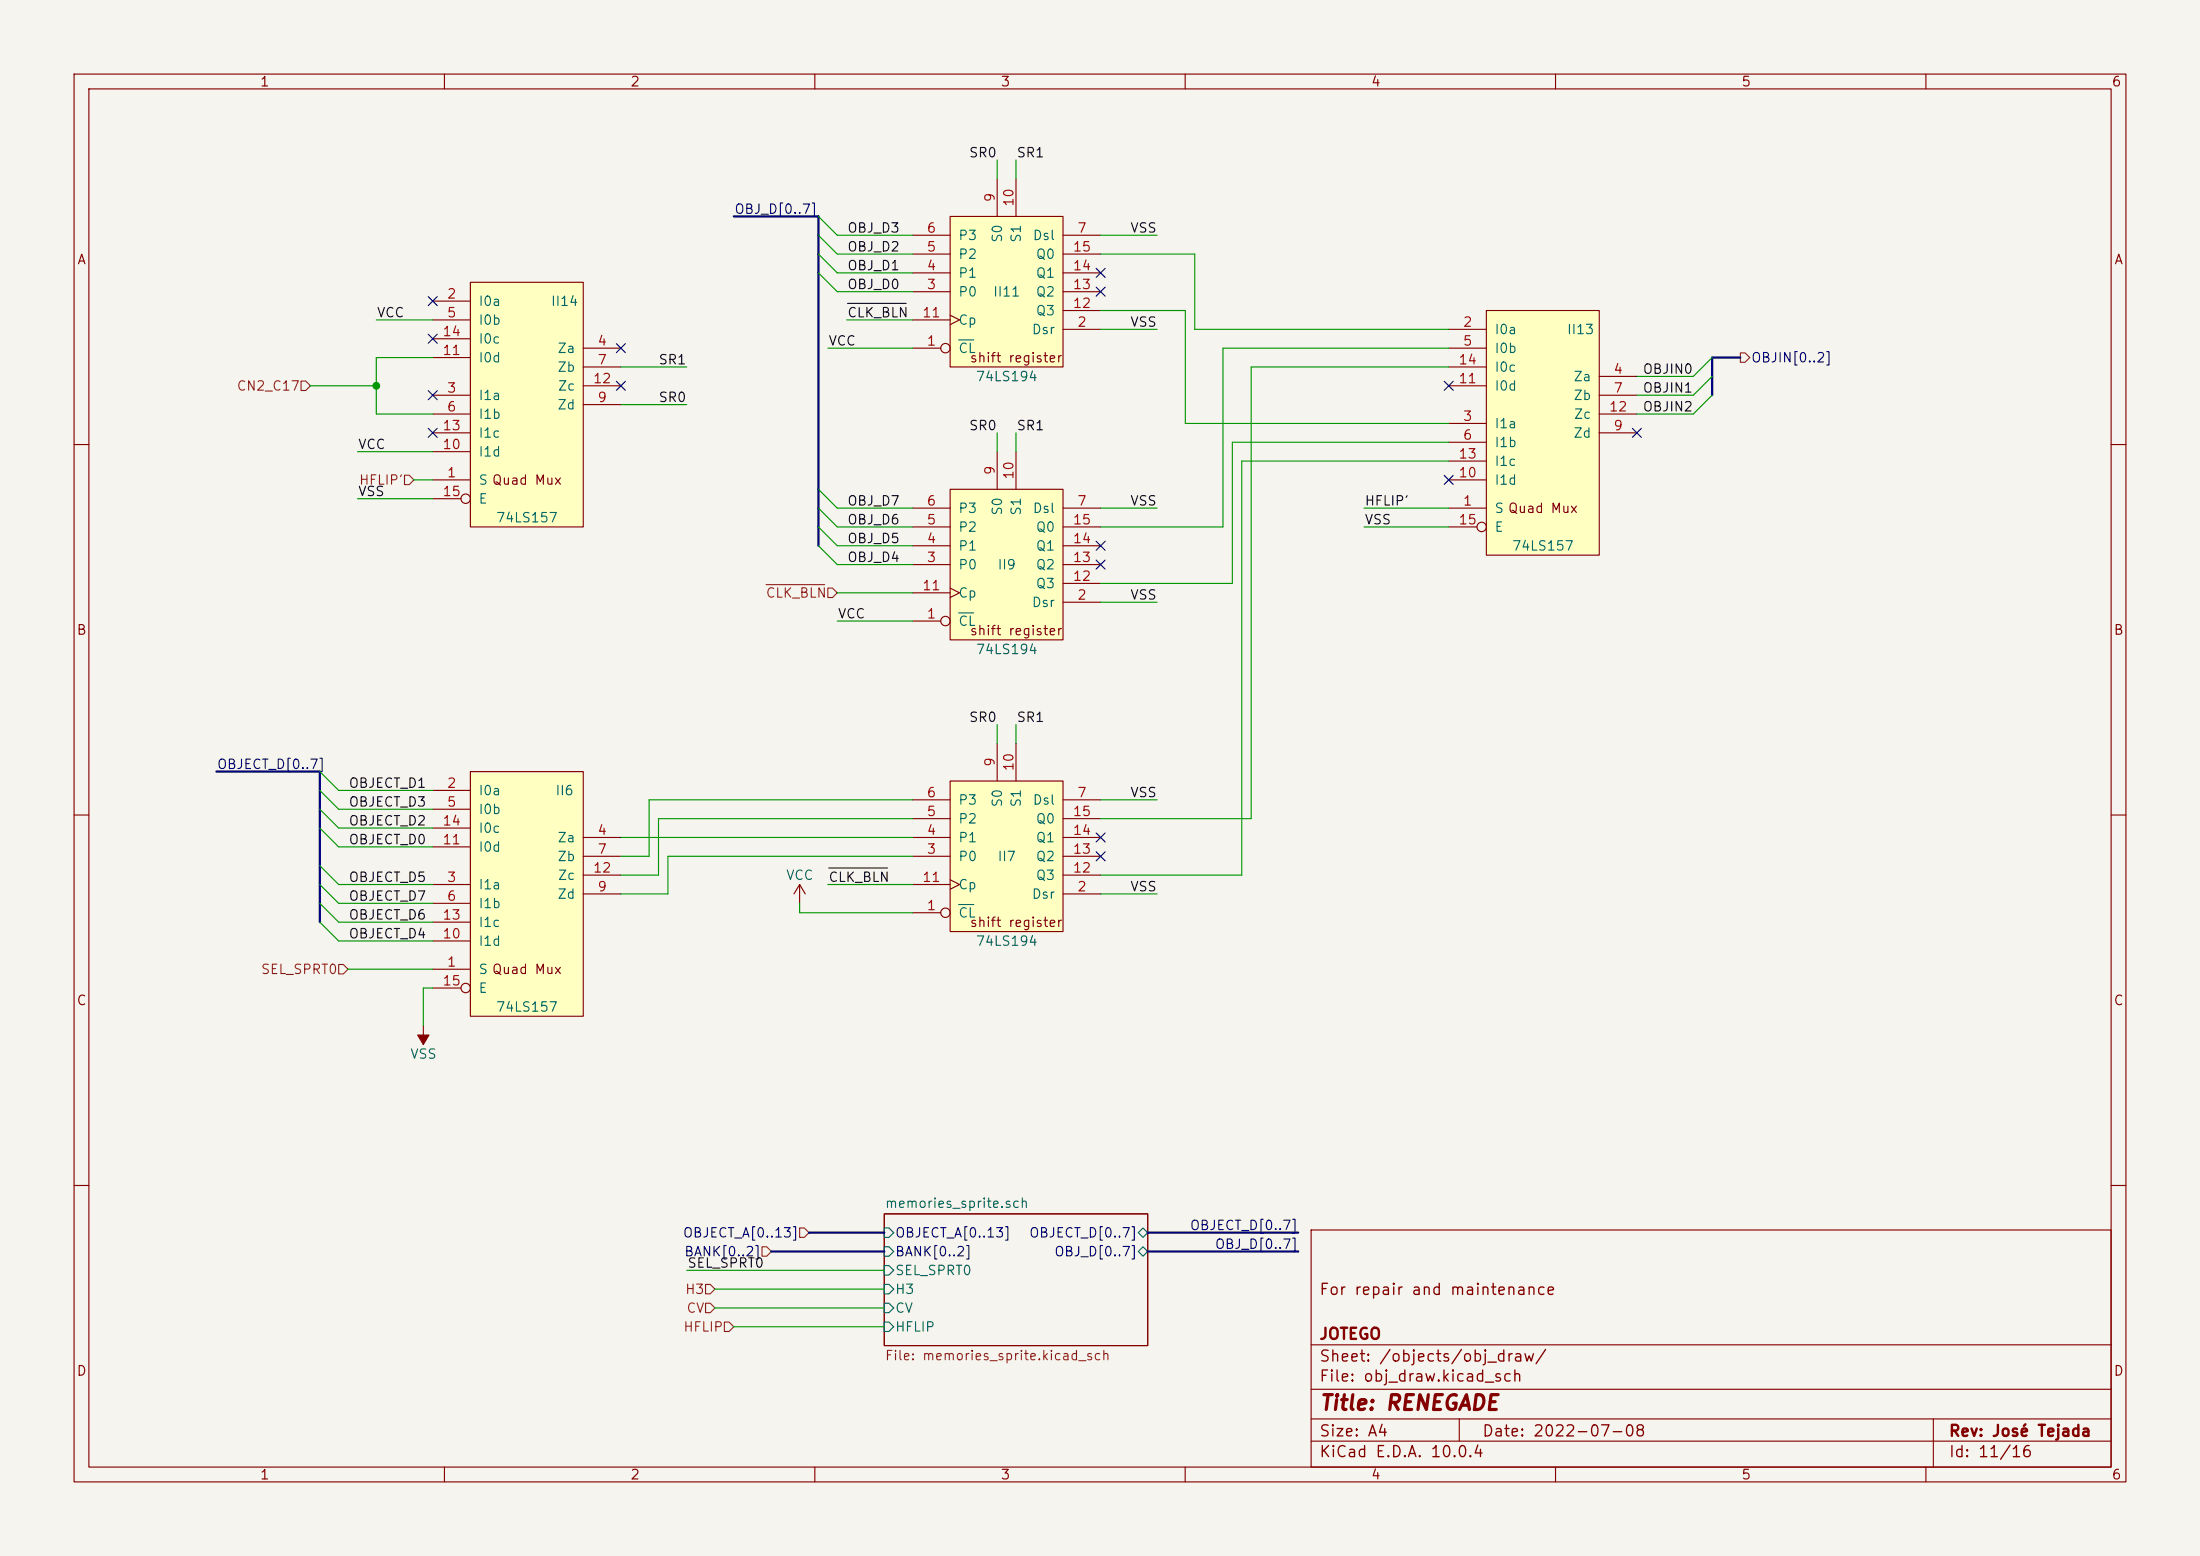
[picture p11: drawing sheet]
<svg xmlns="http://www.w3.org/2000/svg" width="297mm" height="210mm" viewBox="0 0 297 210" stroke-linecap="round" stroke-linejoin="round" font-family="sans-serif">
<path d="M0 0h297v210h-297z" fill="#f5f4ef" stroke="#f5f4ef" stroke-width=".14"/>
<g fill="none" stroke="#840000" stroke-width=".15">
<path d="M10 10h277v190h-277zM12 12h273v186h-273zM60 10v2M110 10v2M160 10v2M210 10v2M260 10v2M10 60h2M285 60h2M10 110h2M285 110h2M10 160h2"/>
<path d="M119.4 163.8h35.5v17.8h-35.5zM177 166h108v32h-108zM285 160h2M60 198v2M110 198v2M160 198v2M177 194.5h108M177 191.5h108M177 187.5h108M177 181.5h108M197 191.5v3M210 198v2"/>
<path d="M260 198v2M261 191.5v6.5"/>
</g>
<path d="M119.4 165.7h.6l.6 .7-.6 .6h-.6zM119.4 170.8h.6l.6 .7-.6 .6h-.6zM119.4 168.3h.6l.6 .6-.6 .6h-.6zM119.4 173.4h.6l.6 .6-.6 .6h-.6zM119.4 175.9h.6l.6 .6-.6 .7h-.6zM119.4 178.4h.6l.6 .7-.6 .6h-.6zM153.7 166.4l.6-.7 .6 .7-.6 .6zM153.7 168.9l.6-.6 .6 .6-.6 .6z" fill="none" stroke="#006464" stroke-width=".15"/>
<path d="M128.3 66h15.2v20.4h-15.2z" fill="#ffffc2"/>
<g fill="none" stroke="#840000" stroke-width=".15">
<path d="M123.2 76.2h5.1M123.2 73.7h5.1M123.2 71.1h5.1M123.2 68.6h5.1M128.3 66h15.2v20.4h-15.2zM128.3 79.4l1.2 .6-1.2 .6M134.6 61v5M137.2 61v5M143.5 76.2h5.1M143.5 73.7h5.1M143.5 71.1h5.1M143.5 68.6h5.1"/>
<path d="M143.5 78.7h5.1M123.2 83.8h3.8M123.2 80h5.1M143.5 81.3h5.1"/>
<circle cx="127.6" cy="83.8" r=".63"/>
</g>
<path d="M129.4 82.7h2.1" fill="none" stroke="#006464" stroke-width=".15"/>
<path d="M63.5 104.1h15.2v33.1h-15.2z" fill="#ffffc2"/>
<g fill="none" stroke="#840000" stroke-width=".15">
<path d="M58.4 106.7h5.1M58.4 119.4h5.1M58.4 109.2h5.1M58.4 114.3h5.1M58.4 111.8h5.1M63.5 104.1h15.2v33.1h-15.2zM78.7 113h5.1M78.7 115.6h5.1M78.7 118.1h5.1M58.4 130.8h5.1M58.4 121.9h5.1M58.4 127h5.1"/>
<path d="M58.4 124.5h5.1M58.4 133.4h3.8M78.7 120.7h5.1"/>
<circle cx="62.9" cy="133.3" r=".63"/>
</g>
<path d="M128.3 105.4h15.2v20.3h-15.2z" fill="#ffffc2"/>
<g fill="none" stroke="#840000" stroke-width=".15">
<path d="M107.9 119.4l-.7 1.3M107.9 119.4l.8 1.3M107.9 119.4v2.5M123.2 115.6h5.1M123.2 113h5.1M123.2 110.5h5.1M123.2 108h5.1M123.2 119.4h5.1M128.3 105.4h15.2v20.3h-15.2zM128.3 118.7l1.2 .7-1.2 .6M134.6 100.3v5.1M137.2 100.3v5.1"/>
<path d="M143.5 115.6h5.1M143.5 113h5.1M143.5 110.5h5.1M143.5 108h5.1M143.5 118.1h5.1M123.2 123.2h3.8M143.5 120.7h5.1"/>
<circle cx="127.6" cy="123.2" r=".63"/>
</g>
<path d="M129.4 122.1h2.1" fill="none" stroke="#006464" stroke-width=".15"/>
<path d="M200.7 41.9h15.2v33h-15.2z" fill="#ffffc2"/>
<g fill="none" stroke="#840000" stroke-width=".15">
<path d="M195.6 44.5h5.1M195.6 57.2h5.1M195.6 47h5.1M195.6 59.7h5.1M195.6 52.1h5.1M195.6 49.5h5.1M200.7 41.9h15.2v33h-15.2zM215.9 50.8h5.1M215.9 53.3h5.1M215.9 58.4h5.1M215.9 55.9h5.1M195.6 68.6h5.1"/>
<path d="M195.6 64.8h5.1M195.6 62.2h5.1M195.6 71.1h3.8"/>
<circle cx="200" cy="71.1" r=".63"/>
</g>
<path d="M63.5 38.1h15.2v33h-15.2z" fill="#ffffc2"/>
<g fill="none" stroke="#840000" stroke-width=".15">
<path d="M63.5 38.1h15.2v33h-15.2zM58.4 40.6h5.1M58.4 53.3h5.1M58.4 43.2h5.1M58.4 55.9h5.1M58.4 48.3h5.1M58.4 58.4h5.1M58.4 45.7h5.1M78.7 47h5.1M78.7 49.5h5.1M78.7 54.6h5.1M78.7 52.1h5.1"/>
<path d="M58.4 64.8h5.1M58.4 61h5.1M58.4 67.3h3.8M57.1 138.4v2.6"/>
<circle cx="62.9" cy="67.3" r=".63"/>
</g>
<path d="M56.4 139.7h1.5l-.8 1.3z" fill="#840000" stroke="#840000" stroke-width=".15"/>
<path d="M128.3 29.2h15.2v20.3h-15.2z" fill="#ffffc2"/>
<g fill="none" stroke="#840000" stroke-width=".15">
<path d="M123.2 39.4h5.1M123.2 36.8h5.1M123.2 34.3h5.1M123.2 31.8h5.1M128.3 29.2h15.2v20.3h-15.2zM134.6 24.1v5.1M137.2 24.1v5.1M143.5 39.4h5.1M143.5 36.8h5.1M143.5 34.3h5.1M143.5 31.8h5.1M123.2 47h3.8"/>
<path d="M123.2 43.2h5.1M128.3 42.5l1.2 .7-1.2 .6M143.5 44.5h5.1M143.5 41.9h5.1"/>
<circle cx="127.6" cy="47" r=".63"/>
</g>
<path d="M129.4 45.9h2.1" fill="none" stroke="#006464" stroke-width=".15"/>
<path d="M40.6 51.4h.7l.6 .7-.6 .6h-.7zM234.9 47.6h.7l.6 .7-.6 .6h-.7zM54.6 64.1h.6l.7 .7-.7 .6h-.6zM103.4 78.9h7.9M111.8 79.4h.6l.6 .6-.6 .6h-.6zM45.7 130.2h.7l.6 .6-.6 .6h-.7zM95.2 175.9h.7l.6 .6-.6 .7h-.7zM95.2 173.4h.7l.6 .6-.6 .6h-.7zM97.8 178.4h.6l.7 .7-.7 .6h-.6zM102.9 168.3h.6l.6 .6-.6 .6h-.6zM107.9 165.7h.7l.6 .7-.6 .6h-.7z" fill="none" stroke="#725600" stroke-width=".15"/>
<path d="M114.4 41h7.9M111.9 117.2h7.9" fill="none" stroke="#0f0f0f" stroke-width=".15"/>
<path d="M99.1 29.2h11.4v44.5M234.9 48.3h-3.8v5M29.2 104.1h14v20.4M104.1 168.9h15.3M109.2 166.4h10.2M154.9 166.4h20.4M154.9 168.9h20.4" fill="none" stroke="#000084" stroke-width=".3"/>
<g fill="none" stroke="#009600" stroke-width=".15">
<path d="M110.5 34.3l2.5 2.5h10.2M110.5 29.2l2.5 2.6h10.2M110.5 36.8l2.5 2.6h10.2M110.5 31.8l2.5 2.5h10.2M134.6 21.6v2.5M137.2 21.6v2.5M148.6 31.8h7.6M148.6 34.3h12.7v10.2h34.3M41.9 52.1h8.9M50.8 43.2h7.6M58.4 48.3h-7.6v7.6h7.6M83.8 54.6h8.9"/>
<path d="M83.8 49.5h8.9M111.8 47h11.4M114.3 43.2h8.9M134.6 58.4v2.6M137.2 58.4v2.6M148.6 41.9h11.4v15.3h35.6M148.6 44.5h7.6M195.6 49.5h-26.7v61h-20.3M195.6 59.7h-29.2v19h-17.8M195.6 47h-30.5v24.1h-16.5M231.1 48.3l-2.5 2.5h-7.6M231.1 53.3l-2.5 2.6h-7.6"/>
<path d="M231.1 50.8l-2.5 2.5h-7.6M48.3 61h10.1M48.3 67.3h10.1M55.9 64.8h2.5M110.5 66l2.5 2.6h10.2M110.5 68.6l2.5 2.5h10.2M110.5 71.1l2.5 2.6h10.2M110.5 73.7l2.5 2.5h10.2M148.6 68.6h7.6M184.1 68.6h11.5M184.1 71.1h11.5M195.6 62.2h-28v55.9h-19"/>
<path d="M113 80h10.2M113 83.8h10.2M134.6 97.8v2.5M137.2 97.8v2.5M148.6 81.3h7.6M43.2 106.7l2.5 2.5h12.7M43.2 116.8l2.5 2.6h12.7M43.2 119.4l2.5 2.5h12.7M43.2 109.2l2.5 2.6h12.7M43.2 111.8l2.5 2.5h12.7M43.2 104.1l2.5 2.6h12.7M83.8 113h39.4"/>
<path d="M111.8 119.4h11.4M123.2 108h-35.6v7.6h-3.8M123.2 115.6h-33v5.1h-6.4M123.2 110.5h-34.3v7.6h-5.1M148.6 108h7.6M43.2 121.9l2.5 2.6h12.7M43.2 124.5l2.5 2.5h12.7M47 130.8h11.4M58.4 133.4h-1.3v5M107.9 121.9v1.3h15.3M148.6 120.7h7.6M92.7 171.5h26.7"/>
<path d="M96.5 176.5h22.9M96.5 174h22.9M99.1 179.1h20.3"/>
</g>
<g fill="none" stroke="#000084" stroke-width=".15">
<path d="M148 36.2l1.2 1.2M148 38.8l1.2 1.2M149.2 36.2l-1.2 1.2M149.2 38.8l-1.2 1.2M57.8 57.8l1.2 1.2M57.8 52.7l1.2 1.2M57.8 45.1l1.2 1.2M57.8 40l1.2 1.2M59 57.8l-1.2 1.2M59 52.7l-1.2 1.2M59 45.1l-1.2 1.2M59 40l-1.2 1.2"/>
<path d="M83.2 51.5l1.2 1.2M83.2 46.4l1.2 1.2M84.4 51.5l-1.2 1.2M84.4 46.4l-1.2 1.2M195 51.5l1.2 1.2M196.2 51.5l-1.2 1.2M220.4 57.8l1.2 1.2M221.6 57.8l-1.2 1.2M148 73.1l1.2 1.2M148 75.6l1.2 1.2M149.2 73.1l-1.2 1.2M149.2 75.6l-1.2 1.2"/>
<path d="M195 64.2l1.2 1.2M196.2 64.2l-1.2 1.2M148 115l1.2 1.2M148 112.4l1.2 1.2M149.2 115l-1.2 1.2M149.2 112.4l-1.2 1.2"/>
</g>
<circle cx="50.8" cy="52.1" r=".46" fill="#009600" stroke="#009600" stroke-width=".14"/>
<text font-size="2" fill="#840000" x="178" y="190.8">Title: RENEGADE</text>
<g font-size="1.5" fill="#840000">
<text x="178" y="175.2">For repair and maintenance</text>
<text x="178" y="184.2">Sheet: /objects/obj_draw/</text>
<text x="178" y="181.2">JOTEGO</text>
<text x="178" y="186.9">File: obj_draw.kicad_sch</text>
<text x="178" y="197.1">KiCad E.D.A. 10.0.4</text>
<text x="178" y="194.3">Size: A4</text>
<text x="200" y="194.3">Date: 2022-07-08</text>
<text x="263" y="194.3">Rev: José Tejada</text>
<text x="263" y="197.1">Id: 11/16</text>
</g>
<g font-size="1.3" fill="#840000">
<text x="35" y="12">1</text>
<text x="85" y="12">2</text>
<text x="135" y="12">3</text>
<text x="185" y="12">4</text>
<text x="235" y="12">5</text>
<text x="285" y="12">6</text>
<text x="10.3" y="36">A</text>
<text x="285.3" y="36">A</text>
<text x="130.8" y="49.2">shift register</text>
<text x="10.3" y="86">B</text>
<text x="130.8" y="86.1">shift register</text>
<text x="285.3" y="86">B</text>
<text x="130.8" y="125.4">shift register</text>
<text x="10.3" y="136">C</text>
<text x="285.3" y="136">C</text>
<text x="10.3" y="186">D</text>
<text x="285.3" y="186">D</text>
<text x="35" y="200">1</text>
<text x="85" y="200">2</text>
<text x="135" y="200">3</text>
<text x="185" y="200">4</text>
<text x="235" y="200">5</text>
<text x="285" y="200">6</text>
</g>
<g font-size="1.3" fill="#0f0f0f">
<text x="130.7" y="21.6">SR0</text>
<text x="137.2" y="21.6">SR1</text>
<text x="114.3" y="34.3">OBJ_D2</text>
<text x="114.3" y="31.7">OBJ_D3</text>
<text x="152.5" y="31.7">VSS</text>
<text x="114.3" y="39.3">OBJ_D0</text>
<text x="114.3" y="36.8">OBJ_D1</text>
<text x="50.8" y="43.1">VCC</text>
<text x="111.8" y="47">VCC</text>
<text x="114.3" y="43.1">CLK_BLN</text>
<text x="152.5" y="44.4">VSS</text>
<text x="88.8" y="49.5">SR1</text>
<text x="221.7" y="50.8">OBJIN0</text>
<text x="221.7" y="53.3">OBJIN1</text>
<text x="88.8" y="54.6">SR0</text>
<text x="130.7" y="58.4">SR0</text>
<text x="137.2" y="58.4">SR1</text>
<text x="221.7" y="55.8">OBJIN2</text>
<text x="48.3" y="60.9">VCC</text>
<text x="48.3" y="67.3">VSS</text>
<text x="114.3" y="71.1">OBJ_D6</text>
<text x="114.3" y="68.5">OBJ_D7</text>
<text x="152.5" y="68.5">VSS</text>
<text x="184.1" y="71.1">VSS</text>
<text x="184.1" y="68.5">HFLIP'</text>
<text x="114.3" y="76.2">OBJ_D4</text>
<text x="114.3" y="73.6">OBJ_D5</text>
<text x="113" y="83.8">VCC</text>
<text x="152.5" y="81.2">VSS</text>
<text x="130.7" y="97.8">SR0</text>
<text x="137.2" y="97.8">SR1</text>
<text x="47" y="106.6">OBJECT_D1</text>
<text x="152.5" y="107.9">VSS</text>
<text x="47" y="109.2">OBJECT_D3</text>
<text x="47" y="111.7">OBJECT_D2</text>
<text x="47" y="114.3">OBJECT_D0</text>
<text x="47" y="119.3">OBJECT_D5</text>
<text x="111.8" y="119.3">CLK_BLN</text>
<text x="47" y="121.9">OBJECT_D7</text>
<text x="47" y="124.4">OBJECT_D6</text>
<text x="152.5" y="120.6">VSS</text>
<text x="47" y="127">OBJECT_D4</text>
<text x="92.7" y="171.4">SEL_SPRT0</text>
</g>
<g font-size="1.3" fill="#000084">
<text x="99.1" y="29.2">OBJ_D[0..7]</text>
<text x="236.3" y="49.2">OBJIN[0..2]</text>
<text x="29.2" y="104.1">OBJECT_D[0..7]</text>
<text x="92.1" y="167.3">OBJECT_A[0..13]</text>
<text x="120.8" y="167.3">OBJECT_A[0..13]</text>
<text x="138.9" y="167.3">OBJECT_D[0..7]</text>
<text x="160.5" y="166.3">OBJECT_D[0..7]</text>
<text x="92.3" y="169.9">BANK[0..2]</text>
<text x="120.8" y="169.9">BANK[0..2]</text>
<text x="142.2" y="169.9">OBJ_D[0..7]</text>
<text x="163.9" y="168.9">OBJ_D[0..7]</text>
</g>
<g font-size="1.3" fill="#a90000">
<text x="134.6" y="27.4" transform="rotate(-90 134.6 27.4)">9</text>
<text x="137.1" y="28" transform="rotate(-90 137.1 28)">10</text>
<text x="125" y="34.3">5</text>
<text x="125" y="31.7">6</text>
<text x="144.7" y="34.3">15</text>
<text x="145.3" y="31.7">7</text>
<text x="60.3" y="40.6">2</text>
<text x="125" y="39.3">3</text>
<text x="125" y="36.8">4</text>
<text x="144.7" y="41.9">12</text>
<text x="144.7" y="39.3">13</text>
<text x="144.7" y="36.8">14</text>
<text x="59.6" y="45.7">14</text>
<text x="60.3" y="43.2">5</text>
<text x="80.6" y="47">4</text>
<text x="124.4" y="43.2">11</text>
<text x="125" y="47">1</text>
<text x="145.3" y="44.4">2</text>
<text x="197.4" y="44.4">2</text>
<text x="197.4" y="47">5</text>
<text x="59.6" y="48.2">11</text>
<text x="60.3" y="53.3">3</text>
<text x="80" y="52">12</text>
<text x="80.6" y="49.5">7</text>
<text x="196.8" y="52">11</text>
<text x="196.8" y="49.5">14</text>
<text x="217.7" y="50.8">4</text>
<text x="217.7" y="53.3">7</text>
<text x="59.6" y="58.4">13</text>
<text x="60.3" y="55.9">6</text>
<text x="80.6" y="54.6">9</text>
<text x="197.4" y="57.1">3</text>
<text x="197.4" y="59.7">6</text>
<text x="217.1" y="55.9">12</text>
<text x="217.7" y="58.4">9</text>
<text x="59.6" y="60.9">10</text>
<text x="60.3" y="64.7">1</text>
<text x="134.6" y="64.2" transform="rotate(-90 134.6 64.2)">9</text>
<text x="137.1" y="64.8" transform="rotate(-90 137.1 64.8)">10</text>
<text x="196.8" y="64.7">10</text>
<text x="196.8" y="62.2">13</text>
<text x="59.6" y="67.3">15</text>
<text x="125" y="71.1">5</text>
<text x="125" y="68.6">6</text>
<text x="144.7" y="71.1">15</text>
<text x="145.3" y="68.6">7</text>
<text x="196.8" y="71.1">15</text>
<text x="197.4" y="68.6">1</text>
<text x="125" y="76.2">3</text>
<text x="125" y="73.6">4</text>
<text x="144.7" y="76.2">13</text>
<text x="144.7" y="73.6">14</text>
<text x="124.4" y="80">11</text>
<text x="125" y="83.8">1</text>
<text x="144.7" y="78.7">12</text>
<text x="145.3" y="81.3">2</text>
<text x="60.3" y="106.7">2</text>
<text x="125" y="107.9">6</text>
<text x="134.6" y="103.6" transform="rotate(-90 134.6 103.6)">9</text>
<text x="137.1" y="104.2" transform="rotate(-90 137.1 104.2)">10</text>
<text x="145.3" y="107.9">7</text>
<text x="59.6" y="111.7">14</text>
<text x="60.3" y="109.2">5</text>
<text x="80.6" y="113">4</text>
<text x="125" y="113">4</text>
<text x="125" y="110.5">5</text>
<text x="144.7" y="113">14</text>
<text x="144.7" y="110.5">15</text>
<text x="59.6" y="114.3">11</text>
<text x="60.3" y="119.4">3</text>
<text x="80" y="118.1">12</text>
<text x="80.6" y="115.5">7</text>
<text x="124.4" y="119.4">11</text>
<text x="125" y="115.5">3</text>
<text x="144.7" y="118.1">12</text>
<text x="144.7" y="115.5">13</text>
<text x="59.6" y="124.4">13</text>
<text x="60.3" y="121.9">6</text>
<text x="80.6" y="120.6">9</text>
<text x="125" y="123.2">1</text>
<text x="145.3" y="120.6">2</text>
<text x="59.6" y="127">10</text>
<text x="60.3" y="130.8">1</text>
<text x="59.6" y="133.3">15</text>
</g>
<g font-size="1.3" fill="#006464">
<text x="129.3" y="35.3">P2</text>
<text x="129.3" y="32.7">P3</text>
<text x="135.6" y="32.8" transform="rotate(-90 135.6 32.8)">S0</text>
<text x="138.1" y="32.8" transform="rotate(-90 138.1 32.8)">S1</text>
<text x="139.3" y="32.7">Dsl</text>
<text x="139.8" y="35.3">Q0</text>
<text x="64.5" y="41.6">I0a</text>
<text x="74.3" y="41.6">II14</text>
<text x="129.3" y="40.3">P0</text>
<text x="129.3" y="37.8">P1</text>
<text x="134" y="40.3">II11</text>
<text x="139.8" y="40.3">Q2</text>
<text x="139.8" y="37.8">Q1</text>
<text x="64.5" y="44.2">I0b</text>
<text x="64.5" y="46.7">I0c</text>
<text x="75.2" y="48">Za</text>
<text x="129.3" y="48">CL</text>
<text x="129.3" y="44.2">Cp</text>
<text x="139.2" y="45.4">Dsr</text>
<text x="139.8" y="42.9">Q3</text>
<text x="201.7" y="45.4">I0a</text>
<text x="201.7" y="48">I0b</text>
<text x="211.4" y="45.4">II13</text>
<text x="64.5" y="49.2">I0d</text>
<text x="75.2" y="50.5">Zb</text>
<text x="75.2" y="53">Zc</text>
<text x="131.6" y="51.8">74LS194</text>
<text x="201.7" y="53">I0d</text>
<text x="201.7" y="50.5">I0c</text>
<text x="212.3" y="51.8">Za</text>
<text x="64.5" y="54.3">I1a</text>
<text x="64.5" y="56.9">I1b</text>
<text x="64.5" y="59.4">I1c</text>
<text x="75.2" y="55.6">Zd</text>
<text x="201.7" y="58.1">I1a</text>
<text x="212.3" y="54.3">Zb</text>
<text x="212.3" y="59.4">Zd</text>
<text x="212.4" y="56.9">Zc</text>
<text x="64.5" y="65.7">S Quad Mux</text>
<text x="64.5" y="61.9">I1d</text>
<text x="201.7" y="60.7">I1b</text>
<text x="201.7" y="65.7">I1d</text>
<text x="201.7" y="63.2">I1c</text>
<text x="64.5" y="68.3">E</text>
<text x="66.9" y="70.8">74LS157</text>
<text x="129.3" y="69.6">P3</text>
<text x="135.6" y="69.7" transform="rotate(-90 135.6 69.7)">S0</text>
<text x="138.1" y="69.7" transform="rotate(-90 138.1 69.7)">S1</text>
<text x="139.3" y="69.6">Dsl</text>
<text x="201.7" y="69.6">S Quad Mux</text>
<text x="129.3" y="77.2">P0</text>
<text x="129.3" y="74.6">P1</text>
<text x="129.3" y="72.1">P2</text>
<text x="134.6" y="77.2">II9</text>
<text x="139.8" y="77.2">Q2</text>
<text x="139.8" y="74.6">Q1</text>
<text x="139.8" y="72.1">Q0</text>
<text x="201.7" y="72.1">E</text>
<text x="204" y="74.6">74LS157</text>
<text x="129.3" y="81">Cp</text>
<text x="139.2" y="82.3">Dsr</text>
<text x="139.8" y="79.7">Q3</text>
<text x="129.3" y="84.8">CL</text>
<text x="131.6" y="88.6">74LS194</text>
<text x="64.5" y="107.7">I0a</text>
<text x="74.9" y="107.7">II6</text>
<text x="64.5" y="110.2">I0b</text>
<text x="64.5" y="112.7">I0c</text>
<text x="129.3" y="111.5">P2</text>
<text x="129.3" y="108.9">P3</text>
<text x="135.6" y="109" transform="rotate(-90 135.6 109)">S0</text>
<text x="138.1" y="109" transform="rotate(-90 138.1 109)">S1</text>
<text x="139.3" y="108.9">Dsl</text>
<text x="139.8" y="111.5">Q0</text>
<text x="64.5" y="115.3">I0d</text>
<text x="75.2" y="114">Za</text>
<text x="75.2" y="116.5">Zb</text>
<text x="75.2" y="119.1">Zc</text>
<text x="106" y="119.1">VCC</text>
<text x="129.3" y="116.5">P0</text>
<text x="129.3" y="114">P1</text>
<text x="134.6" y="116.5">II7</text>
<text x="139.8" y="119.1">Q3</text>
<text x="139.8" y="116.5">Q2</text>
<text x="139.8" y="114">Q1</text>
<text x="64.5" y="120.4">I1a</text>
<text x="64.5" y="122.9">I1b</text>
<text x="64.5" y="125.4">I1c</text>
<text x="75.2" y="121.6">Zd</text>
<text x="129.3" y="124.2">CL</text>
<text x="129.3" y="120.4">Cp</text>
<text x="139.2" y="121.6">Dsr</text>
<text x="64.5" y="131.8">S Quad Mux</text>
<text x="64.5" y="128">I1d</text>
<text x="131.6" y="128">74LS194</text>
<text x="64.5" y="134.3">E</text>
<text x="66.9" y="136.9">74LS157</text>
<text x="55.3" y="143.2">VSS</text>
<text x="119.4" y="163.3">memories_sprite.sch</text>
<text x="120.8" y="172.4">SEL_SPRT0</text>
<text x="120.8" y="175">H3</text>
<text x="120.8" y="177.5">CV</text>
<text x="120.8" y="180">HFLIP</text>
</g>
<g font-size="1.3" fill="#725600">
<text x="31.9" y="53">CN2_C17</text>
<text x="48.4" y="65.7">HFLIP'</text>
<text x="103.3" y="81">CLK_BLN</text>
<text x="35.1" y="131.8">SEL_SPRT0</text>
<text x="92.4" y="175">H3</text>
<text x="92.6" y="177.5">CV</text>
<text x="92.2" y="180">HFLIP</text>
<text x="119.4" y="183.9">File: memories_sprite.kicad_sch</text>
</g>
</svg>
